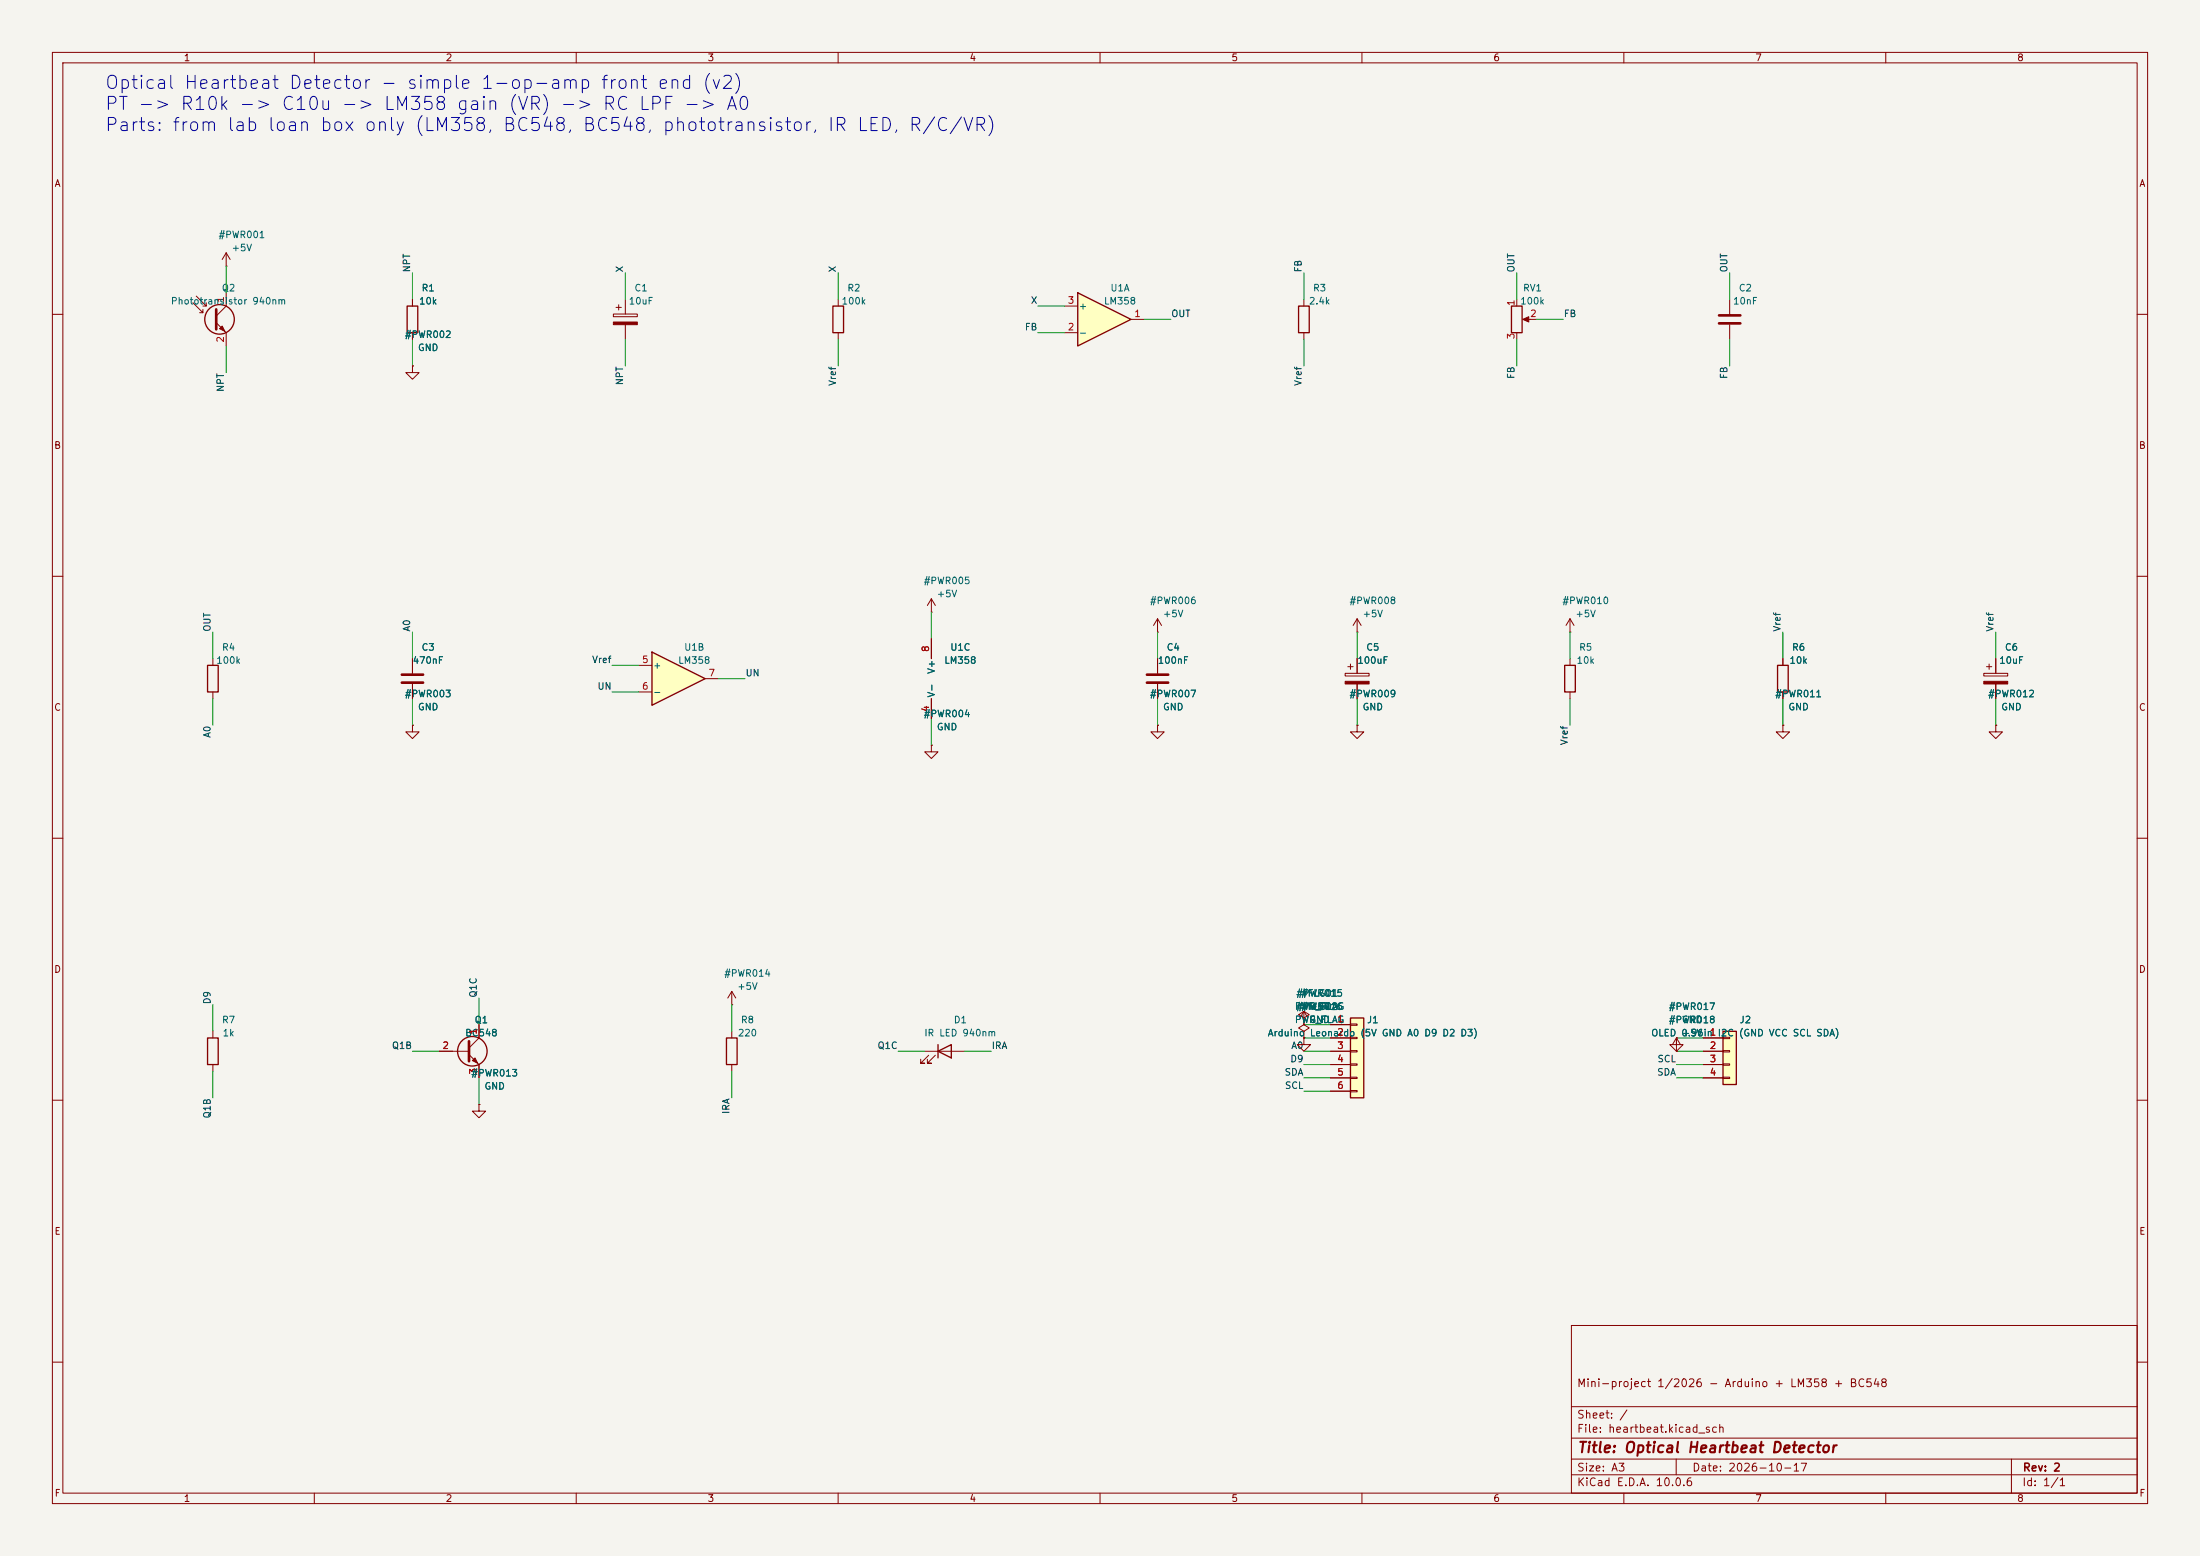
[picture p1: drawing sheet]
<svg xmlns="http://www.w3.org/2000/svg" width="420mm" height="297mm" viewBox="0 0 420 297" stroke-linecap="round" stroke-linejoin="round" font-family="sans-serif">
<path d="M0 0h420v297h-420z" fill="#f5f4ef" stroke="#f5f4ef" stroke-width=".19"/>
<g fill="none" stroke="#840000" stroke-width=".19">
<path d="M10 10h400v277h-400zM12 12h396v273h-396zM60 10v2M110 10v2M160 10v2M210 10v2M260 10v2M310 10v2M360 10v2M36.8 57.8l1.9 1.9v-.6M37.5 56.5l1.9 1.9v-.6M38.1 59.7h.6"/>
<path d="M38.7 58.4h.7M43.2 50.8h.1M43.2 48.3l-.8 1.2M43.2 48.3l.7 1.2M43.2 48.3v2.5M43.2 55.9v2.5l-1.9 1.9M117.1 59.9h4.6v.6h-4.6zM117.6 58.7h1M118.1 58.2v1M119.4 57.2v2.7M160 57.2v1.2M10 60h2"/>
<path d="M41.3 61.6l1.9 1.9v2.5M78.7 69.9v1.2h1.3l-1.3 1.3-1.2-1.3h1.2M78.7 69.9h.1M119.4 62v2.8M160 63.5v1.3M408 60h2M10 110h2M177.8 116.8h.1M177.8 114.3v2.5M177.8 114.3l-.8 1.3M177.8 114.3l.8 1.3M221 118.1l-.8 1.3"/>
<path d="M221 118.1l.7 1.3M221 118.1v2.6M408 110h2M40.6 125.7v1.3M40.6 132.1v1.3M78.7 125.7v2.8M78.7 130.6v2.8M177.8 121.9v3.8M177.8 133.4v3.8M221 120.7h.1M10 160h2M177.8 142.2v1.3h1.3l-1.3 1.3-1.3-1.3h1.3"/>
<path d="M177.8 142.2h.1M408 160h2M40.6 196.9v1.2M91.4 195.6v2.5l-1.9 1.9M139.7 191.8h.1M139.7 189.2v2.6M139.7 196.9v1.2M139.7 189.2l-.8 1.3M139.7 189.2l.8 1.3M320 198.1v1.3h1.3l-1.3 1.3-1.2-1.3h1.2M320 198.1h.1M320 198.1l-.7 1.3"/>
<path d="M320 198.1l.8 1.3M320 198.1v2.6M10 210h2M40.6 203.2v1.3M83.8 200.7h5.7M89.5 201.3l1.9 1.9v2.5M91.4 210.8v1.3h1.3l-1.3 1.3-1.2-1.3h1.2M91.4 210.8h.1M139.7 203.2v1.3M320 200.7h.1M408 210h2M300 253h108v32h-108z"/>
<path d="M10 260h2M300 278.5h108M300 274.5h108M300 268.5h108M320 278.5v3M384 278.5v6.5M408 260h2M60 285v2M110 285v2M160 285v2M210 285v2M260 285v2"/>
<path d="M300 281.5h108M310 285v2M360 285v2"/>
</g>
<path d="M41.3 59.1v3.8M76.7 128.8h4.1M76.7 130.3h4.1M89.5 198.8v3.8" fill="none" stroke="#840000" stroke-width=".51"/>
<g fill="none" stroke="#840000" stroke-width=".25">
<path d="M159 58.4h2v5.1h-2zM39.6 127h2.1v5.1h-2.1zM39.6 198.1h2.1v5.1h-2.1zM138.7 198.1h2v5.1h-2z"/>
<circle cx="41.9" cy="61" r="2.82"/>
<circle cx="90.2" cy="200.7" r="2.82"/>
</g>
<g fill="#840000" stroke="#840000" stroke-width=".19">
<path d="M90.2 202.4l.5-.5 .5 1z"/>
<path d="M117.1 61.5h4.6v.5h-4.6z"/>
<path d="M42.4 62.2l.5 1-1-.5z"/>
</g>
<path d="M328.9 196.9h2.6v10.1h-2.6z" fill="#ffffc2"/>
<path d="M298.7 127h2v5.1h-2zM339.3 127h2.1v5.1h-2.1zM328.9 196.9h2.6v10.1h-2.6z" fill="none" stroke="#840000" stroke-width=".25"/>
<g fill="none" stroke="#840000" stroke-width=".19">
<path d="M330.2 57.2v2.7M330.2 62v2.8M299.7 118.1l-.7 1.3M299.7 118.1l.8 1.3M299.7 118.1v2.6M78.7 138.4v1.3h1.3l-1.3 1.3-1.2-1.3h1.2M78.7 138.4h.1M299.7 120.7h.1M299.7 125.7v1.3M299.7 132.1v1.3M340.4 138.4v1.3h1.2l-1.2 1.3-1.3-1.3h1.3M340.4 138.4h.1"/>
<path d="M340.4 125.7v1.3M340.4 132.1v1.3M378.7 128.5h4.6v.5h-4.6zM379.2 127.3h1M379.7 126.7v1.1M381 138.4v1.3h1.3l-1.3 1.3-1.3-1.3h1.3M381 138.4h.1M381 125.7v2.8M381 130.6v2.8M325.1 198.1h3.8M328.9 198h1.3v.2h-1.3zM325.1 200.7h3.8"/>
<path d="M325.1 203.2h3.8M325.1 205.7h3.8M328.9 200.5h1.3v.3h-1.3zM328.9 203.1h1.3v.2h-1.3zM328.9 205.6h1.3v.3h-1.3z"/>
</g>
<path d="M378.7 130h4.6v.6h-4.6z" fill="#840000" stroke="#840000" stroke-width=".19"/>
<path d="M328.2 60.2h4M328.2 61.7h4" fill="none" stroke="#840000" stroke-width=".51"/>
<path d="M124.5 124.5l10.1 5-10.1 5.1z" fill="#ffffc2"/>
<path d="M77.7 58.4h2.1v5.1h-2.1zM288.5 58.4h2.1v5.1h-2.1zM124.5 124.5l10.1 5-10.1 5.1zM179.1 199.4v2.5M179.1 200.7l2.5-1.3v2.5z" fill="none" stroke="#840000" stroke-width=".25"/>
<path d="M78.7 57.2v1.2M289.6 57.2v1.2M78.7 63.5v1.3M289.6 63.5v1.3M291.1 61h2.3M121.9 127h2.6M121.9 132.1h2.6M134.6 129.5h2.6M176.5 200.7h7.6M177.3 201.4l-1.5 1.5h.7h-.7v-.7M178.6 201.4l-1.6 1.5h.8h-.8v-.7" fill="none" stroke="#840000" stroke-width=".19"/>
<path d="M290.7 61l1.1-.5v1z" fill="#840000" stroke="#840000" stroke-width=".19"/>
<path d="M257.8 194.3h2.5v15.3h-2.5z" fill="#ffffc2"/>
<path d="M257.8 194.3h2.5v15.3h-2.5z" fill="none" stroke="#840000" stroke-width=".25"/>
<path d="M254 195.6h3.8M254 198.1h3.8M257.8 195.5h1.3v.2h-1.3zM257.8 198h1.3v.2h-1.3zM254 200.7h3.8M254 203.2h3.8M254 205.7h3.8M254 208.3h3.8M257.8 200.5h1.3v.3h-1.3zM257.8 203.1h1.3v.2h-1.3zM257.8 205.6h1.3v.3h-1.3zM257.8 208.2h1.3v.2h-1.3z" fill="none" stroke="#840000" stroke-width=".19"/>
<path d="M205.7 55.9l10.2 5.1-10.2 5z" fill="#ffffc2"/>
<path d="M205.7 55.9l10.2 5.1-10.2 5zM247.9 58.4h2v5.1h-2z" fill="none" stroke="#840000" stroke-width=".25"/>
<g fill="none" stroke="#840000" stroke-width=".19">
<path d="M78.7 57.2v1.2M203.2 58.4h2.5M248.9 57.2v1.2M78.7 69.9h.1M78.7 63.5v1.3M203.2 63.5h2.5M215.9 61h2.5M248.9 63.5v1.3M259.1 118.1l-.8 1.3M259.1 118.1l.7 1.3M259.1 118.1v2.6M78.7 138.4h.1"/>
<path d="M78.7 125.7v2.8M78.7 130.6v2.8M177.8 121.9v3.8M177.8 133.4v3.8M221 138.4v1.3h1.2l-1.2 1.3-1.3-1.3h1.3M221 138.4h.1M221 125.7v2.8M221 130.6v2.8M256.8 128.5h4.6v.5h-4.6zM257.3 127.3h1M257.8 126.7v1.1M259.1 138.4v1.3h1.2l-1.2 1.3-1.3-1.3h1.3"/>
<path d="M259.1 138.4h.1M259.1 120.7h.1M259.1 125.7v2.8M259.1 130.6v2.8M340.4 138.4h.1M340.4 125.7v1.3M340.4 132.1v1.3M381 138.4h.1M381 125.7v2.8M381 130.6v2.8M177.8 142.2h.1M91.4 195.6v2.5"/>
<path d="M248.9 196.9l1-.7-1-.6-1 .6 1 .7v1.2M248.9 198.1h.1M248.9 194.3l1-.6-1-.7-1 .7 1 .6v1.3M248.9 195.6h.1M248.9 198.1v1.3h1.3l-1.3 1.3-1.3-1.3h1.3M248.9 193l-.7 1.3M248.9 193l.8 1.3M248.9 193v2.6M254 195.6h3.8M254 198.1h3.8M320 198.1h.1M325.1 198.1h3.8"/>
<path d="M83.8 200.7h2.6M91.4 210.8h.1M91.4 203.2v2.5M254 200.7h3.8M254 203.2h3.8M254 205.7h3.8M254 208.3h3.8M320 200.7h.1M325.1 200.7h3.8M325.1 203.2h3.8M325.1 205.7h3.8"/>
</g>
<path d="M256.8 130h4.6v.6h-4.6z" fill="#840000" stroke="#840000" stroke-width=".19"/>
<path d="M218.9 128.8h4.1M218.9 130.3h4.1" fill="none" stroke="#840000" stroke-width=".51"/>
<g fill="none" stroke="#009600" stroke-width=".19">
<path d="M43.2 50.8v5.1M78.7 52.1v5.1M119.4 52.1v5.1M160 52.1v5.1M198.1 58.4h5.1M248.9 52.1v5.1M289.6 52.1v5.1M330.2 52.1v5.1M43.2 66v5.1M78.7 64.8v5.1M119.4 64.8v5.1M160 64.8v5.1"/>
<path d="M198.1 63.5h5.1M218.4 61h5.1M248.9 64.8v5.1M289.6 64.8v5.1M293.4 61h5M330.2 64.8v5.1M177.8 116.8v5.1M40.6 120.7v5M40.6 133.4v5M78.7 120.7v5M78.7 133.4v5M116.8 132.1h5.1"/>
<path d="M116.8 127h5.1M137.2 129.5h5M177.8 137.2v5M221 120.7v5M221 133.4v5M259.1 120.7v5M259.1 133.4v5M299.7 120.7v5M299.7 133.4v5M340.4 120.7v5M340.4 133.4v5M381 120.7v5"/>
<path d="M381 133.4v5M40.6 191.8v5.1M91.4 190.5v5.1M139.7 191.8v5.1M248.9 198.1h5.1M248.9 195.6h5.1M320 198.1h5.1M40.6 204.5v5.1M78.7 200.7h5.1M91.4 205.7v5.1M139.7 204.5v5.1M171.4 200.7h5.1"/>
<path d="M184.1 200.7h5.1M248.9 203.2h5.1M248.9 205.7h5.1M248.9 200.7h5.1M248.9 208.3h5.1M320 203.2h5.1M320 205.7h5.1M320 200.7h5.1"/>
</g>
<g font-size="2.5" fill="#0000c2">
<text x="19.9" y="17.6">Optical Heartbeat Detector - simple 1-op-amp front end (v2)</text>
<text x="19.9" y="21.7">PT -&gt; R10k -&gt; C10u -&gt; LM358 gain (VR) -&gt; RC LPF -&gt; A0</text>
<text x="19.9" y="25.7">Parts: from lab loan box only (LM358, BC548, BC548, phototransistor, IR LED, R/C/VR)</text>
</g>
<text font-size="2" fill="#840000" x="301" y="277.8">Title: Optical Heartbeat Detector</text>
<g font-size="1.5" fill="#840000">
<text x="300.9" y="265.1">Mini-project 1/2026 - Arduino + LM358 + BC548</text>
<text x="300.9" y="273.8">File: heartbeat.kicad_sch</text>
<text x="300.9" y="271.1">Sheet: /</text>
<text x="300.9" y="281.2">Size: A3</text>
<text x="322.9" y="281.2">Date: 2026-10-17</text>
<text x="386" y="281.2">Rev: 2</text>
<text x="300.9" y="284">KiCad E.D.A. 10.0.6</text>
<text x="385.9" y="284">Id: 1/1</text>
</g>
<g font-size="1.3" fill="#840000">
<text x="35" y="12">1</text>
<text x="85" y="12">2</text>
<text x="135" y="12">3</text>
<text x="185" y="12">4</text>
<text x="235" y="12">5</text>
<text x="285" y="12">6</text>
<text x="335" y="12">7</text>
<text x="385" y="12">8</text>
<text x="10.3" y="36">A</text>
<text x="408.3" y="36">A</text>
<text x="10.2" y="86">B</text>
<text x="408.2" y="86">B</text>
<text x="10.2" y="136">C</text>
<text x="408.2" y="136">C</text>
<text x="10.2" y="186">D</text>
<text x="408.2" y="186">D</text>
<text x="10.3" y="236">E</text>
<text x="408.3" y="236">E</text>
<text x="10.3" y="286">F</text>
<text x="35" y="287">1</text>
<text x="85" y="287">2</text>
<text x="135" y="287">3</text>
<text x="185" y="287">4</text>
<text x="235" y="287">5</text>
<text x="285" y="287">6</text>
<text x="335" y="287">7</text>
<text x="385" y="287">8</text>
<text x="408.3" y="286">F</text>
</g>
<g font-size="1.3" fill="#006464">
<text x="41.6" y="45.8">#PWR001</text>
<text x="44.1" y="48.3">+5V</text>
<text x="32.5" y="58.4">Phototransistor 940nm</text>
<text x="42.2" y="55.9">Q2</text>
<text x="79.9" y="58.4">10k</text>
<text x="80.4" y="55.9">R1</text>
<text x="119.9" y="58.4">10uF</text>
<text x="121" y="55.9">C1</text>
<text x="160.6" y="58.4">100k</text>
<text x="161.7" y="55.9">R2</text>
<text x="205.8" y="59.4">+</text>
<text x="210.6" y="58.4">LM358</text>
<text x="211.9" y="55.9">U1A</text>
<text x="249.8" y="58.4">2.4k</text>
<text x="250.6" y="55.9">R3</text>
<text x="290.1" y="58.4">100k</text>
<text x="290.6" y="55.9">RV1</text>
<text x="330.7" y="58.4">10nF</text>
<text x="331.8" y="55.9">C2</text>
<text x="77.2" y="64.8">#PWR002</text>
<text x="205.8" y="64.5">-</text>
<text x="79.7" y="67.3">GND</text>
<text x="176.2" y="111.8">#PWR005</text>
<text x="178.7" y="114.3">+5V</text>
<text x="219.4" y="115.6">#PWR006</text>
<text x="221.9" y="118.1">+5V</text>
<text x="257.5" y="115.6">#PWR008</text>
<text x="260" y="118.1">+5V</text>
<text x="298.1" y="115.6">#PWR010</text>
<text x="300.7" y="118.1">+5V</text>
<text x="42.3" y="124.5">R4</text>
<text x="80.4" y="124.5">C3</text>
<text x="130.5" y="124.5">U1B</text>
<text x="181.3" y="124.5">U1C</text>
<text x="222.6" y="124.5">C4</text>
<text x="260.7" y="124.5">C5</text>
<text x="301.4" y="124.5">R5</text>
<text x="342" y="124.5">R6</text>
<text x="382.6" y="124.5">C6</text>
<text x="41.2" y="127">100k</text>
<text x="78.7" y="127">470nF</text>
<text x="124.6" y="128">+</text>
<text x="129.4" y="127">LM358</text>
<text x="178.8" y="128.7" transform="rotate(-90 178.8 128.7)">V+</text>
<text x="180.2" y="127">LM358</text>
<text x="220.9" y="127">100nF</text>
<text x="259" y="127">100uF</text>
<text x="300.9" y="127">10k</text>
<text x="341.5" y="127">10k</text>
<text x="381.5" y="127">10uF</text>
<text x="77.2" y="133.4">#PWR003</text>
<text x="79.7" y="135.9">GND</text>
<text x="124.6" y="133">-</text>
<text x="176.2" y="137.2">#PWR004</text>
<text x="178.8" y="133.2" transform="rotate(-90 178.8 133.2)">V-</text>
<text x="219.4" y="133.4">#PWR007</text>
<text x="221.9" y="135.9">GND</text>
<text x="257.5" y="133.4">#PWR009</text>
<text x="260" y="135.9">GND</text>
<text x="338.8" y="133.4">#PWR011</text>
<text x="341.3" y="135.9">GND</text>
<text x="379.4" y="133.4">#PWR012</text>
<text x="381.9" y="135.9">GND</text>
<text x="178.7" y="139.7">GND</text>
<text x="138.1" y="186.7">#PWR014</text>
<text x="140.6" y="189.2">+5V</text>
<text x="247.3" y="190.5">#PWR015</text>
<text x="248.3" y="190.5">#FLG01</text>
<text x="42.3" y="195.6">R7</text>
<text x="90.5" y="195.6">Q1</text>
<text x="141.3" y="195.6">R8</text>
<text x="182" y="195.6">D1</text>
<text x="247.1" y="195.6">PWR_FLAG</text>
<text x="247.1" y="193">PWR_FLAG</text>
<text x="247.3" y="193.1">#PWR016</text>
<text x="248.3" y="193.1">#FLG02</text>
<text x="249.9" y="193">+5V</text>
<text x="249.9" y="195.6">GND</text>
<text x="260.9" y="195.6">J1</text>
<text x="318.5" y="195.6">#PWR018</text>
<text x="318.5" y="193.1">#PWR017</text>
<text x="321" y="195.6">GND</text>
<text x="332" y="195.6">J2</text>
<text x="42.4" y="198.1">1k</text>
<text x="88.7" y="198.1">BC548</text>
<text x="140.8" y="198.1">220</text>
<text x="176.3" y="198.1">IR LED 940nm</text>
<text x="241.9" y="198.1">Arduino Leonardo (5V GND A0 D9 D2 D3)</text>
<text x="315.1" y="198.1">OLED</text>
<text x="320.9" y="198.1">0.96in</text>
<text x="321" y="198.1">+5V</text>
<text x="331.9" y="198.1">(GND VCC SCL SDA)</text>
<text x="89.9" y="205.8">#PWR013</text>
<text x="92.4" y="208.3">GND</text>
</g>
<g font-size="1.3" fill="#0f0f0f">
<text x="78.6" y="52.1" transform="rotate(-90 78.6 52.1)">NPT</text>
<text x="119.3" y="52.1" transform="rotate(-90 119.3 52.1)">X</text>
<text x="159.9" y="52.1" transform="rotate(-90 159.9 52.1)">X</text>
<text x="248.8" y="52.1" transform="rotate(-90 248.8 52.1)">FB</text>
<text x="289.4" y="52.1" transform="rotate(-90 289.4 52.1)">OUT</text>
<text x="330.1" y="52.1" transform="rotate(-90 330.1 52.1)">OUT</text>
<text x="196.7" y="58.3">X</text>
<text x="195.5" y="63.4">FB</text>
<text x="223.5" y="60.8">OUT</text>
<text x="298.4" y="60.8">FB</text>
<text x="43.1" y="74.9" transform="rotate(-90 43.1 74.9)">NPT</text>
<text x="119.3" y="73.6" transform="rotate(-90 119.3 73.6)">NPT</text>
<text x="159.9" y="73.8" transform="rotate(-90 159.9 73.8)">Vref</text>
<text x="248.8" y="73.8" transform="rotate(-90 248.8 73.8)">Vref</text>
<text x="289.4" y="72.4" transform="rotate(-90 289.4 72.4)">FB</text>
<text x="330.1" y="72.4" transform="rotate(-90 330.1 72.4)">FB</text>
<text x="40.5" y="120.7" transform="rotate(-90 40.5 120.7)">OUT</text>
<text x="78.6" y="120.7" transform="rotate(-90 78.6 120.7)">A0</text>
<text x="340.2" y="120.7" transform="rotate(-90 340.2 120.7)">Vref</text>
<text x="380.9" y="120.7" transform="rotate(-90 380.9 120.7)">Vref</text>
<text x="112.9" y="126.9">Vref</text>
<text x="114" y="132">UN</text>
<text x="142.2" y="129.4">UN</text>
<text x="40.5" y="141" transform="rotate(-90 40.5 141)">A0</text>
<text x="299.6" y="142.3" transform="rotate(-90 299.6 142.3)">Vref</text>
<text x="40.5" y="191.8" transform="rotate(-90 40.5 191.8)">D9</text>
<text x="91.3" y="190.5" transform="rotate(-90 91.3 190.5)">Q1C</text>
<text x="74.7" y="200.5">Q1B</text>
<text x="167.4" y="200.5">Q1C</text>
<text x="189.2" y="200.5">IRA</text>
<text x="246.2" y="203.1">D9</text>
<text x="246.4" y="200.5">A0</text>
<text x="316.3" y="203.1">SCL</text>
<text x="245.1" y="205.6">SDA</text>
<text x="245.2" y="208.2">SCL</text>
<text x="316.2" y="205.6">SDA</text>
<text x="40.5" y="213.6" transform="rotate(-90 40.5 213.6)">Q1B</text>
<text x="139.6" y="212.7" transform="rotate(-90 139.6 212.7)">IRA</text>
</g>
<g font-size="1.3" fill="#a90000">
<text x="43" y="57.9" transform="rotate(-90 43 57.9)">1</text>
<text x="203.7" y="58.3">3</text>
<text x="289.4" y="58.5" transform="rotate(-90 289.4 58.5)">1</text>
<text x="43" y="65.5" transform="rotate(-90 43 65.5)">2</text>
<text x="203.7" y="63.4">2</text>
<text x="216.4" y="60.8">1</text>
<text x="289.4" y="64.9" transform="rotate(-90 289.4 64.9)">3</text>
<text x="292" y="60.8">2</text>
<text x="177.7" y="124.6" transform="rotate(-90 177.7 124.6)">8</text>
<text x="122.5" y="126.9">5</text>
<text x="122.5" y="131.9">6</text>
<text x="135.2" y="129.4">7</text>
<text x="177.7" y="136" transform="rotate(-90 177.7 136)">4</text>
<text x="91.3" y="197.6" transform="rotate(-90 91.3 197.6)">1</text>
<text x="255.2" y="195.4">1</text>
<text x="255.2" y="198">2</text>
<text x="326.3" y="198">1I2C</text>
<text x="84.4" y="200.5">2</text>
<text x="255.2" y="200.5">3</text>
<text x="255.2" y="203.1">4</text>
<text x="326.3" y="200.5">2</text>
<text x="326.3" y="203.1">3</text>
<text x="91.3" y="205.2" transform="rotate(-90 91.3 205.2)">3</text>
<text x="255.2" y="205.6">5</text>
<text x="255.2" y="208.1">6</text>
<text x="326.3" y="205.6">4</text>
</g>
</svg>
